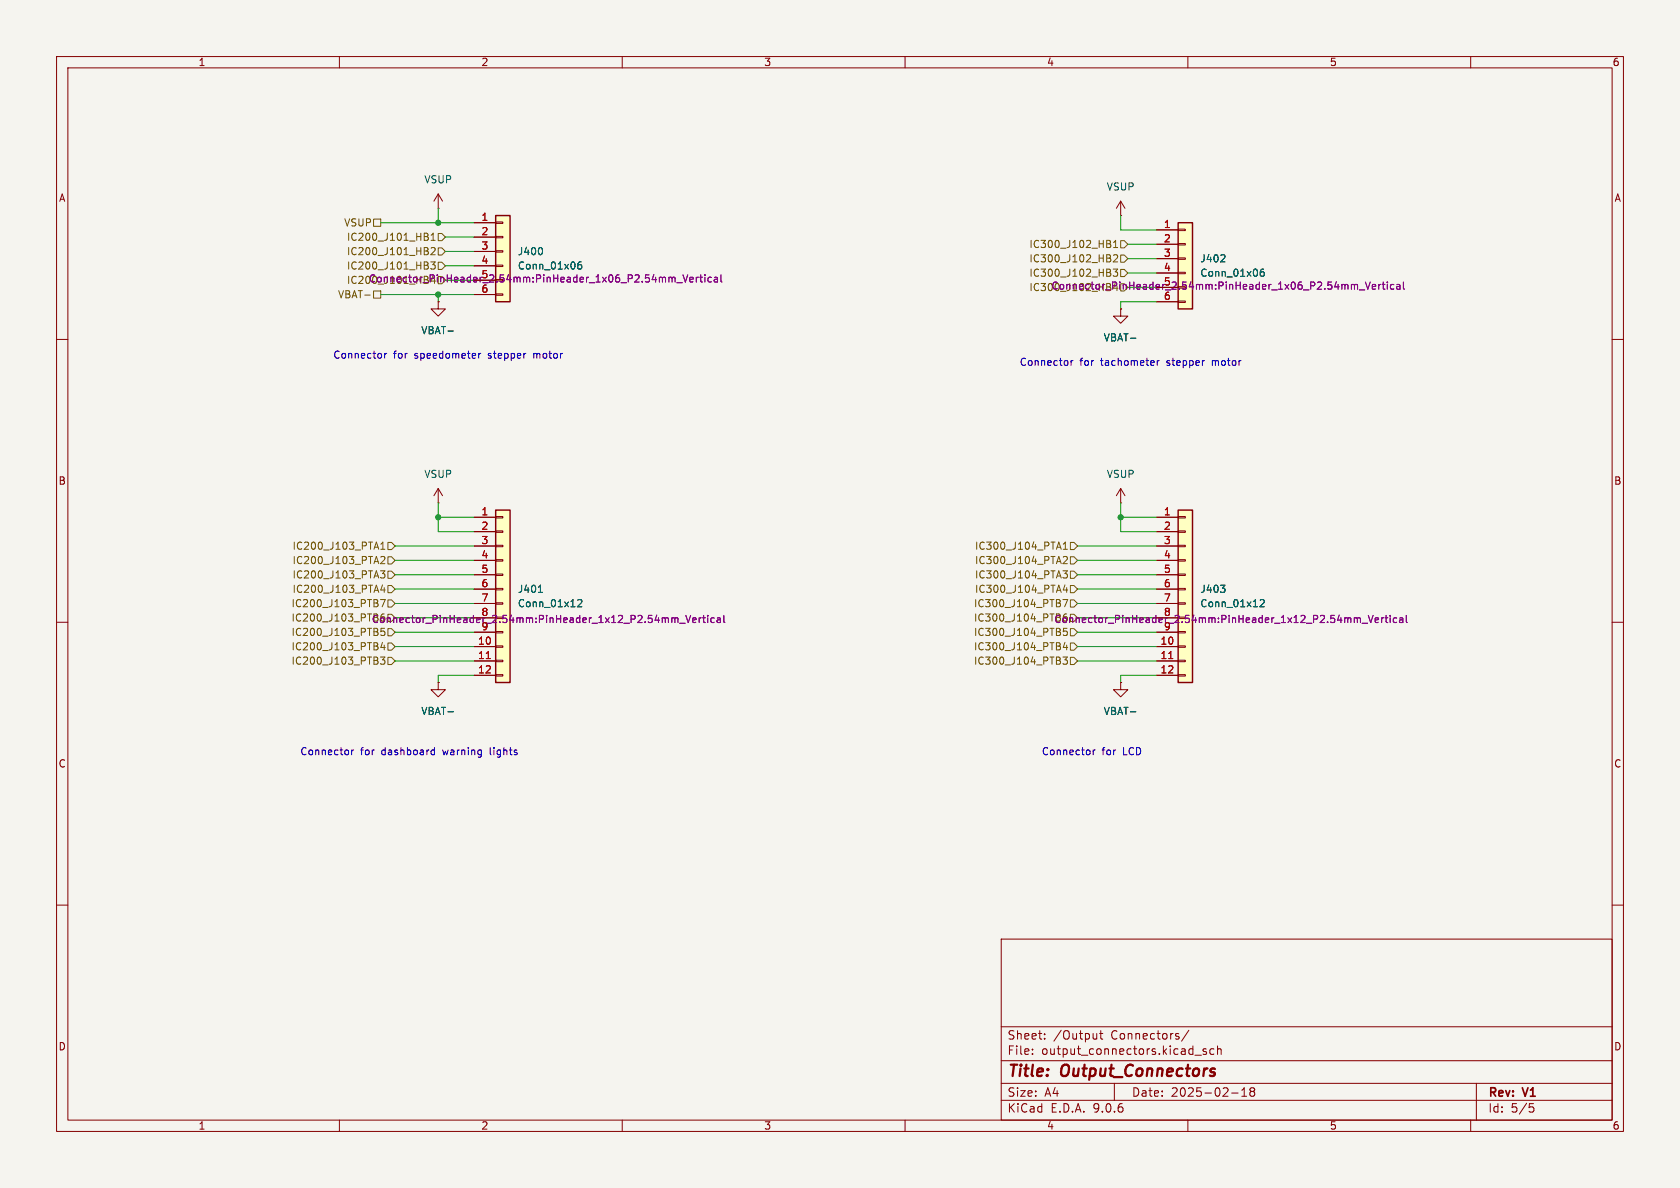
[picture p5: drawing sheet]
<svg xmlns="http://www.w3.org/2000/svg" width="297mm" height="210mm" viewBox="0 0 297 210" stroke-linecap="round" stroke-linejoin="round" font-family="sans-serif">
<path d="M0 0h297v210h-297z" fill="#f5f4ef" stroke="#f5f4ef" stroke-width=".18"/>
<g fill="none" stroke="#840000" stroke-width=".18">
<path d="M10 10h277v190h-277zM12 12h273v186h-273zM60 10v2M110 10v2M160 10v2M210 10v2M260 10v2M10 60h2M285 60h2M10 110h2M285 110h2M10 160h2"/>
<path d="M177 166h108v32h-108zM285 160h2M60 198v2M110 198v2M160 198v2M177 194.5h108M177 191.5h108M177 187.5h108M177 181.5h108M182.5 186.3v.1M182.5 185.5v.1M184.7 183.6v.1"/>
<path d="M184.7 182.8v.1M193.9 182.7v1M193.9 183.6l-.2 .1M194.4 182.7h.6M194.6 182.2v1.3l.4 .2M197 191.5v3M210 198v2M210.2 182.1l-1.3 2M211.2 186.5h1.2M213.2 185.5l-.3-.1-.2 .2v.2l.5 .2v.3h-.5M214.6 185.5l-.4-.1-.3 .3v.4l.1 .2h.6M215.2 185.5l.3-.1 .3 .1 .1 .9"/>
<path d="M215.2 184.9v1.5M217.7 193.2h1.2M219.5 193.8h.9M219.5 192.7l.5-.4v1.5M221.2 192.9l-.2 .3v.5l.2 .1 .5-.1 .1-.2-.1-.4-.2-.2M221.2 192.9l-.2-.2 .2-.4 .5 .1 .1 .2-.3 .3M221.2 192.9h.3M260 198v2M261 191.5v6.5M270.4 195.1h.7M270.5 195.7h.4l.3 .3-.2 .5-.5 .1"/>
</g>
<path d="M208.3 39.4h2.5v15.2h-2.5z" fill="#ffffc2"/>
<path d="M208.3 39.4h2.5v15.2h-2.5z" fill="none" stroke="#840000" stroke-width=".25"/>
<path d="M204.5 40.6h3.8M204.5 43.2h3.8M204.5 45.7h3.8M204.5 48.3h3.8M204.5 50.8h3.8M204.5 53.3h3.8M208.3 40.5h1.2v.3h-1.2zM208.3 43.1h1.2v.2h-1.2zM208.3 45.6h1.2v.2h-1.2zM208.3 48.1h1.2v.3h-1.2zM208.3 53.2h1.2v.3h-1.2z" fill="none" stroke="#840000" stroke-width=".18"/>
<path d="M216.4 45.1l.2 .2-.1 .3-.7 .7h.8M223.4 47.6h-.4a.86 .86 0 0 0 0 1.2l.4-.1 .1-.4-.2-.2h-.3l-.2 .2" fill="none" stroke="#006464" stroke-width=".18"/>
<g fill="none" stroke="#840084" stroke-width=".18">
<path d="M240.3 51.2h1M241.4 49.9l.4 1.2 .4-1.2M242.6 50.7l.6-.1-.1-.3h-.3l-.2 .2 .1 .6h.4M243.7 50.3v.8M244.1 50.3l-.4 .2M244.4 50.3h.4M244.5 49.9v1l.3 .2M245.3 49.9v.1M245.3 50.3v.8M246.4 50.3h-.4l-.2 .2 .1 .6h.5M247 50.3h.4l.1 .8M247.5 50.6h-.4l-.2 .2 .2 .3h.4"/>
<path d="M248.1 49.9v1l.2 .2"/>
</g>
<path d="M87.6 90.2h2.6v30.5h-2.6z" fill="#ffffc2"/>
<path d="M87.6 90.2h2.6v30.5h-2.6z" fill="none" stroke="#840000" stroke-width=".25"/>
<g fill="none" stroke="#840000" stroke-width=".18">
<path d="M77.5 36.8h.1M77.5 34.3l-.8 1.3M77.5 34.3l.7 1.3M77.5 34.3v2.5M77.5 88.9h.1M77.5 86.4v2.5M77.5 86.4l-.8 1.2M77.5 86.4l.7 1.2M83.8 91.4h3.8M83.8 94h3.8M83.8 96.5h3.8M83.8 99.1h3.8"/>
<path d="M87.6 91.3h1.3v.3h-1.3zM87.6 93.9h1.3v.2h-1.3zM87.6 96.4h1.3v.2h-1.3zM87.6 98.9h1.3v.3h-1.3zM83.8 101.6h3.8M83.8 104.1h3.8M83.8 106.7h3.8M83.8 109.2h3.8M83.8 111.8h3.8M83.8 114.3h3.8M83.8 116.8h3.8M83.8 119.4h3.8"/>
<path d="M87.6 101.5h1.3v.2h-1.3zM87.6 104h1.3v.3h-1.3zM87.6 106.6h1.3v.2h-1.3zM87.6 111.6h1.3v.3h-1.3zM87.6 114.2h1.3v.2h-1.3zM87.6 116.7h1.3v.3h-1.3zM87.6 119.3h1.3v.2h-1.3zM77.5 120.7v1.2h1.2l-1.2 1.3-1.3-1.3h1.3M77.5 120.7h.1M198.1 120.7v1.2h1.3l-1.3 1.3-1.3-1.3h1.3M198.1 120.7h.1"/>
</g>
<path d="M86 116.4h.7" fill="none" stroke="#a90000" stroke-width=".18"/>
<path d="M95.2 104.7h.7M102.1 106.1l.5-.1 .3 .4-.8 .9h.8M79.2 125.8h1M199.8 125.8h1" fill="none" stroke="#006464" stroke-width=".18"/>
<g fill="none" stroke="#840084" stroke-width=".18">
<path d="M120.2 110.2h.9M121.2 108.8l.5 1.3 .4-1.3M122.5 109.6l.6-.1-.1-.2-.4-.1-.1 .2v.6h.5M123.6 109.2v.9M124 109.2l-.4 .2M124.2 109.2h.5M124.4 108.8v1.1l.3 .2M125.1 108.8v.1M125.1 109.2v.9M126.3 109.3l-.4-.1-.2 .2 .1 .6h.5M126.8 109.3h.5l.1 .8M127.4 109.5l-.5 .1-.1 .2 .1 .3 .5-.1"/>
<path d="M128 108.8v1.1l.1 .2"/>
</g>
<path d="M87.6 38.1h2.6v15.2h-2.6z" fill="#ffffc2"/>
<path d="M87.6 38.1h2.6v15.2h-2.6z" fill="none" stroke="#840000" stroke-width=".25"/>
<path d="M83.8 39.4h3.8M87.6 39.2h1.3v.3h-1.3zM83.8 41.9h3.8M83.8 44.5h3.8M83.8 47h3.8M83.8 49.5h3.8M83.8 52.1h3.8M87.6 41.8h1.3v.2h-1.3zM87.6 44.3h1.3v.3h-1.3zM87.6 46.9h1.3v.2h-1.3zM87.6 51.9h1.3v.3h-1.3z" fill="none" stroke="#840000" stroke-width=".18"/>
<path d="M95.8 43.9l.1 .3-.1 .7M102.7 46.3l-.3 .1a.86 .86 0 0 0 0 1.2l.4-.2 .1-.4-.3-.2h-.2l-.3 .2" fill="none" stroke="#006464" stroke-width=".18"/>
<g fill="none" stroke="#840084" stroke-width=".18">
<path d="M119.7 50h.9M120.7 48.6l.5 1.3 .4-1.3M122 49.4l.6-.1-.1-.2-.4-.1-.1 .2v.6h.5M123.1 49v.9M123.5 49l-.4 .3M123.7 49h.5M123.9 48.6v1.1l.3 .2M124.6 48.6v.1M124.6 49v.9M125.8 49.1l-.4-.1-.2 .3 .1 .5h.5M126.3 49.1h.5v.8M126.8 49.3l-.4 .1-.2 .2 .2 .3 .4-.1"/>
<path d="M127.5 48.6v1.1l.1 .2"/>
</g>
<path d="M208.3 90.2h2.5v30.5h-2.5z" fill="#ffffc2"/>
<path d="M208.3 90.2h2.5v30.5h-2.5z" fill="none" stroke="#840000" stroke-width=".25"/>
<g fill="none" stroke="#840000" stroke-width=".18">
<path d="M83.8 39.4h3.8M198.1 38.1h.1M198.1 35.6l-.7 1.2M198.1 35.6l.8 1.2M198.1 35.6v2.5M77.5 53.3v1.3h1.2l-1.2 1.3-1.3-1.3h1.3M77.5 53.3h.1M83.8 41.9h3.8M83.8 44.5h3.8M83.8 47h3.8M83.8 49.5h3.8M83.8 52.1h3.8"/>
<path d="M198.1 54.6v1.3h1.3l-1.3 1.3-1.3-1.3h1.3M198.1 54.6h.1M204.5 40.6h3.8M204.5 43.2h3.8M204.5 45.7h3.8M204.5 48.3h3.8M204.5 50.8h3.8M204.5 53.3h3.8M83.8 91.4h3.8M83.8 94h3.8M83.8 96.5h3.8M83.8 99.1h3.8"/>
<path d="M198.1 88.9h.1M198.1 86.4v2.5M198.1 86.4l-.7 1.2M198.1 86.4l.8 1.2M204.5 91.4h3.8M204.5 94h3.8M204.5 96.5h3.8M204.5 99.1h3.8M208.3 91.3h1.2v.3h-1.2zM208.3 93.9h1.2v.2h-1.2zM208.3 96.4h1.2v.2h-1.2zM208.3 98.9h1.2v.3h-1.2z"/>
<path d="M83.8 101.6h3.8M83.8 104.1h3.8M83.8 106.7h3.8M83.8 109.2h3.8M83.8 111.8h3.8M83.8 114.3h3.8M83.8 116.8h3.8M83.8 119.4h3.8M204.5 101.6h3.8M204.5 104.1h3.8M204.5 106.7h3.8M204.5 109.2h3.8"/>
<path d="M204.5 111.8h3.8M204.5 114.3h3.8M204.5 116.8h3.8M204.5 119.4h3.8M208.3 101.5h1.2v.2h-1.2zM208.3 104h1.2v.3h-1.2zM208.3 106.6h1.2v.2h-1.2zM208.3 111.6h1.2v.3h-1.2zM208.3 114.2h1.2v.2h-1.2zM208.3 116.7h1.2v.3h-1.2zM208.3 119.3h1.2v.2h-1.2zM77.5 120.7h.1"/>
<path d="M198.1 120.7h.1"/>
</g>
<path d="M86 116.4h.7M206.6 116.4h.7" fill="none" stroke="#a90000" stroke-width=".18"/>
<g fill="none" stroke="#006464" stroke-width=".18">
<path d="M79.2 58.5h1M95.8 43.9l.1 .3-.1 .7M102.7 46.3l-.3 .1a.86 .86 0 0 0 0 1.2l.4-.2 .1-.4-.3-.2h-.2l-.3 .2M199.8 59.8h1M216.4 45.1l.2 .2-.1 .3-.7 .7h.8M223.4 47.6h-.4a.86 .86 0 0 0 0 1.2l.4-.1 .1-.4-.2-.2h-.3l-.2 .2M95.2 104.7h.7M102.1 106.1l.5-.1 .3 .4-.8 .9h.8M215.8 103.4h.8l-.5 .5M216.4 104l.2 .2-.2 .5M222.8 106.1l.5-.1 .2 .4-.8 .9h.8M79.2 125.8h1"/>
<path d="M199.8 125.8h1"/>
</g>
<g fill="none" stroke="#840084" stroke-width=".18">
<path d="M119.7 50h.9M120.7 48.6l.5 1.3 .4-1.3M122 49.4l.6-.1-.1-.2-.4-.1-.1 .2v.6h.5M123.1 49v.9M123.5 49l-.4 .3M123.7 49h.5M123.9 48.6v1.1l.3 .2M124.6 48.6v.1M124.6 49v.9M125.8 49.1l-.4-.1-.2 .3 .1 .5h.5M126.3 49.1h.5v.8M126.8 49.3l-.4 .1-.2 .2 .2 .3 .4-.1"/>
<path d="M127.5 48.6v1.1l.1 .2M240.3 51.2h1M241.4 49.9l.4 1.2 .4-1.2M242.6 50.7l.6-.1-.1-.3h-.3l-.2 .2 .1 .6h.4M243.7 50.3v.8M244.1 50.3l-.4 .2M244.4 50.3h.4M244.5 49.9v1l.3 .2M245.3 49.9v.1M245.3 50.3v.8M246.4 50.3h-.4l-.2 .2 .1 .6h.5M247 50.3h.4l.1 .8"/>
<path d="M247.5 50.6h-.4l-.2 .2 .2 .3h.4M248.1 49.9v1l.2 .2M120.2 110.2h.9M121.2 108.8l.5 1.3 .4-1.3M122.5 109.6l.6-.1-.1-.2-.4-.1-.1 .2v.6h.5M123.6 109.2v.9M124 109.2l-.4 .2M124.2 109.2h.5M124.4 108.8v1.1l.3 .2M125.1 108.8v.1M125.1 109.2v.9M126.3 109.3l-.4-.1-.2 .2 .1 .6h.5"/>
<path d="M126.8 109.3h.5l.1 .8M127.4 109.5l-.5 .1-.1 .2 .1 .3 .5-.1M128 108.8v1.1l.1 .2M240.8 110.2h1M241.9 108.8l.4 1.3 .4-1.3M243.1 109.6l.6-.1v-.2l-.4-.1-.2 .2 .1 .6h.5M244.3 109.2v.9M244.6 109.2l-.3 .2M244.9 109.2h.4M245 108.8v1.1l.3 .2M245.8 108.8v.1M245.8 109.2v.9"/>
<path d="M246.9 109.3l-.3-.1-.3 .2 .1 .6h.5M247.5 109.3h.4l.1 .8M248 109.5l-.4 .1-.2 .2 .2 .3 .4-.1M248.6 108.8v1.1l.2 .2"/>
</g>
<g fill="none" stroke="#725600" stroke-width=".18">
<path d="M66 38.7h1.3v1.3h-1.3zM64.5 52.2h.9M66 51.4h1.3v1.3h-1.3zM75.4 41.2l.3 .3-.3 .3 .3 .1v.3l-.2 .3h-.5M75.7 44.5v.4M76.2 46.3h.7l-.4 .5 .4 .1v.5l-.2 .2-.5-.2M76.2 43.9l.5-.1 .2 .3-.7 .9h.7M76.2 42.5h.7M76.2 41.6l.4-.4v1.3M77.5 46.4h.6l.6 .6-.6 .6h-.6zM77.5 43.8h.6l.6 .7-.6 .6h-.6zM77.5 41.3h.6l.6 .6-.6 .6h-.6z"/>
<path d="M196.1 42.5l.2 .2-.2 .4 .2 .1 .1 .3-.3 .3h-.4M196.3 45.8v.4M196.8 47.6h.8l-.4 .5 .3 .1v.5l-.2 .1-.5-.1M196.9 45.2l.4-.2 .3 .4-.8 .9h.8M196.9 43.8h.7M196.9 42.9l.3-.4v1.3M198.1 42.5h.7l.6 .7-.6 .6h-.7zM198.1 45.1h.7l.6 .6-.6 .7h-.7zM198.1 47.6h.7l.6 .7-.6 .6h-.7zM66.2 96.7h.6M66.5 95.8l.5 1.3M67.3 98.5l.5-.1 .2 .3-.7 .9h.7"/>
<path d="M67.3 97.1h.7M67.3 96.2l.4-.4v1.3M68.6 98.4h.6l.6 .7-.6 .6h-.6zM68.6 95.9h.6l.6 .6-.6 .7h-.6zM186.9 96.7h.6M187.2 95.8l.4 1.3M188 98.5l.5-.1 .2 .3-.8 .9h.8M188 97.1h.7M188 96.2l.3-.4v1.3M189.2 95.9h.7l.6 .6-.6 .7h-.7zM189.2 98.4h.7l.6 .7-.6 .6h-.7zM67.3 116.1h.7l-.4 .5 .4 .2v.5l-.2 .1-.5-.1"/>
<path d="M67.3 100.9h.7l-.4 .5 .4 .1v.6l-.2 .1-.5-.1M67.3 106h.8l-.5 1.3M67.4 111.1l-.1 .6 .2-.1h.4l.1 .5-.2 .2-.5-.1M67.6 113.5l-.3 1h.8M67.6 103.4l-.3 .9h.8M67.9 103.9v.8M67.9 114v.9M68.6 111.1h.6l.6 .7-.6 .6h-.6zM68.6 106h.6l.6 .7-.6 .6h-.6zM68.6 101h.6l.6 .6-.6 .6h-.6zM68.6 103.5h.6l.6 .6-.6 .7h-.6zM68.6 116.2h.6l.6 .6-.6 .7h-.6z"/>
<path d="M68.6 113.7h.6l.6 .6-.6 .6h-.6zM187.9 116.1h.8l-.4 .5 .3 .2v.5l-.1 .1-.6-.1M187.9 100.9h.8l-.4 .5 .3 .1v.6l-.1 .1-.6-.1M187.9 106h.9l-.6 1.3M188 111.1v.6l.2-.1h.4l.1 .5-.2 .2-.5-.1M188.3 113.5l-.3 1h.8M188.3 103.4l-.3 .9h.8M188.6 103.9v.8M188.6 114v.9M189.2 116.2h.7l.6 .6-.6 .7h-.7zM189.2 113.7h.7l.6 .6-.6 .6h-.7zM189.2 101h.7l.6 .6-.6 .6h-.7z"/>
<path d="M189.2 111.1h.7l.6 .7-.6 .6h-.7zM189.2 103.5h.7l.6 .6-.6 .7h-.7zM189.2 106h.7l.6 .7-.6 .6h-.7z"/>
</g>
<g fill="none" stroke="#009600" stroke-width=".18">
<path d="M67.3 39.4h16.5M77.5 36.8v2.6M198.1 38.1v2.5h6.4M67.3 52.1h16.5M77.5 52.1v1.2M78.7 41.9h5.1M78.7 47h5.1M78.7 49.5h5.1M78.7 44.5h5.1M199.4 48.3h5.1M199.4 45.7h5.1M199.4 50.8h5.1"/>
<path d="M199.4 43.2h5.1M204.5 53.3h-6.4v1.3M69.8 99.1h14M69.8 96.5h14M77.5 88.9v5.1h6.3M77.5 91.4h6.3M190.5 99.1h14M190.5 96.5h14M198.1 88.9v5.1h6.4M198.1 91.4h6.4M69.8 114.3h14M69.8 111.8h14"/>
<path d="M69.8 116.8h14M69.8 109.2h14M69.8 106.7h14M69.8 104.1h14M69.8 101.6h14M83.8 119.4h-6.3v1.3M190.5 114.3h14M190.5 111.8h14M190.5 116.8h14M190.5 109.2h14M190.5 106.7h14M190.5 104.1h14"/>
<path d="M190.5 101.6h14M204.5 119.4h-6.4v1.3"/>
</g>
<g fill="none" stroke="#0000c2" stroke-width=".18">
<path d="M68 62.5v.8M68.4 62.5l-.4 .2M84.6 62.5v.8M85 62.5l-.4 .2M189.3 63.7v.9M189.7 63.7l-.4 .3M204.6 63.7v.9M204.9 63.7l-.3 .3M62.2 132.6v.8M62.5 132.6l-.3 .2M76.3 132.6h.5M76.3 133.4h.5"/>
<path d="M76.8 132.2v1.2M193.3 132.6v.8M193.6 132.6l-.3 .2"/>
</g>
<g fill="#009600" stroke="#009600" stroke-width=".18">
<circle cx="77.5" cy="91.4" r=".46"/>
<circle cx="77.5" cy="52.1" r=".46"/>
<circle cx="77.5" cy="39.4" r=".46"/>
<circle cx="198.1" cy="91.4" r=".46"/>
</g>
<g font-size="2.8" fill="#840000">
<text x="178" y="190.9">Title:</text>
<text x="187.7" y="190.9">Output_Connectors</text>
</g>
<g font-size="2.1" fill="#840000">
<text x="178" y="184">Sheet:</text>
<text x="186.2" y="184">/Output</text>
<text x="196.5" y="184">Connectors/</text>
<text x="178" y="186.7">File:</text>
<text x="184.1" y="186.7">output_connectors.kicad_sch</text>
<text x="178" y="196.9">KiCad</text>
<text x="178" y="194.1">Size:</text>
<text x="184.7" y="194.1">A4</text>
<text x="185.7" y="196.9">E.D.A.</text>
<text x="193.3" y="196.9">9.0.6</text>
<text x="200" y="194.1">Date:</text>
<text x="207" y="194.1">2025-02-18</text>
<text x="263" y="194.3">Rev:</text>
<text x="263" y="196.9">Id:</text>
<text x="267.1" y="196.9">5/5</text>
<text x="269.4" y="194.3">V1</text>
</g>
<g font-size="1.8" fill="#840000">
<text x="35" y="11.9">1</text>
<text x="85" y="11.9">2</text>
<text x="135" y="11.9">3</text>
<text x="185" y="11.9">4</text>
<text x="235" y="11.9">5</text>
<text x="285" y="11.9">6</text>
<text x="10.3" y="35.9">A</text>
<text x="285.3" y="35.9">A</text>
<text x="10.3" y="85.9">B</text>
<text x="285.3" y="85.9">B</text>
<text x="10.3" y="135.9">C</text>
<text x="285.3" y="135.9">C</text>
<text x="10.3" y="185.9">D</text>
<text x="285.3" y="185.9">D</text>
<text x="35" y="199.9">1</text>
<text x="85" y="199.9">2</text>
<text x="135" y="199.9">3</text>
<text x="185" y="199.9">4</text>
<text x="235" y="199.9">5</text>
<text x="285" y="199.9">6</text>
</g>
<g font-size="1.8" fill="#006464">
<text x="74.9" y="32.6">VSUP</text>
<text x="195.6" y="33.9">VSUP</text>
<text x="91.4" y="45.3">J400</text>
<text x="212.1" y="46.6">J402</text>
<text x="74.4" y="59.3">VBAT-</text>
<text x="195" y="60.6">VBAT-</text>
<text x="74.9" y="84.7">VSUP</text>
<text x="195.6" y="84.7">VSUP</text>
<text x="91.4" y="105">J401</text>
<text x="91.4" y="107.5">Conn_01x12</text>
<text x="212.1" y="105">J403</text>
<text x="212.1" y="107.5">Conn_01x12</text>
<text x="74.4" y="126.6">VBAT-</text>
<text x="195" y="126.6">VBAT-</text>
</g>
<g font-size="1.8" fill="#725600">
<text x="60.7" y="40.2">VSUP</text>
<text x="61.2" y="45.3">IC200_J101_HB2</text>
<text x="61.2" y="42.8">IC200_J101_HB1</text>
<text x="181.9" y="44">IC300_J102_HB1</text>
<text x="181.9" y="46.6">IC300_J102_HB2</text>
<text x="59.7" y="52.9">VBAT-</text>
<text x="51.6" y="99.9">IC200_J103_PTA2</text>
<text x="51.6" y="97.4">IC200_J103_PTA1</text>
<text x="172.3" y="97.4">IC300_J104_PTA1</text>
<text x="172.3" y="99.9">IC300_J104_PTA2</text>
<text x="51.4" y="107.5">IC200_J103_PTB7</text>
<text x="51.6" y="102.5">IC200_J103_PTA3</text>
<text x="51.6" y="105">IC200_J103_PTA4</text>
<text x="172.1" y="107.5">IC300_J104_PTB7</text>
<text x="172.3" y="102.5">IC300_J104_PTA3</text>
<text x="172.3" y="105">IC300_J104_PTA4</text>
<text x="51.4" y="112.6">IC200_J103_PTB5</text>
<text x="51.4" y="110.1">IC200_J103_PTB6Connector_PinHeader_2.54mm:PinHeader_1x12_P2.54mm_Vertical</text>
<text x="172.1" y="112.6">IC300_J104_PTB5</text>
<text x="172.1" y="110.1">IC300_J104_PTB6Connector_PinHeader_2.54mm:PinHeader_1x12_P2.54mm_Vertical</text>
<text x="51.4" y="117.7">IC200_J103_PTB3</text>
<text x="51.4" y="115.2">IC200_J103_PTB4</text>
<text x="172.1" y="117.7">IC300_J104_PTB3</text>
<text x="172.1" y="115.2">IC300_J104_PTB4</text>
</g>
<g font-size="1.8" fill="#a90000">
<text x="85" y="39.1">1</text>
<text x="85" y="41.7">2</text>
<text x="205.7" y="40.4">1</text>
<text x="85" y="44.2">3</text>
<text x="85" y="46.7">4</text>
<text x="205.7" y="42.9">2</text>
<text x="205.7" y="45.5">3</text>
<text x="85" y="49.3">5</text>
<text x="85" y="51.8">6</text>
<text x="205.7" y="48">4</text>
<text x="205.7" y="50.5">5</text>
<text x="205.7" y="53.1">6</text>
<text x="85" y="91.2">1</text>
<text x="85" y="93.7">2</text>
<text x="205.7" y="91.2">1</text>
<text x="205.7" y="93.7">2</text>
<text x="85" y="96.3">3</text>
<text x="85" y="98.8">4</text>
<text x="85" y="101.3">5</text>
<text x="205.7" y="96.3">3</text>
<text x="205.7" y="98.8">4</text>
<text x="205.7" y="101.3">5</text>
<text x="85" y="103.9">6</text>
<text x="85" y="106.4">7</text>
<text x="205.7" y="103.9">6</text>
<text x="205.7" y="106.4">7</text>
<text x="85" y="109">8</text>
<text x="85" y="111.5">9</text>
<text x="205.7" y="109">8</text>
<text x="205.7" y="111.5">9</text>
<text x="84.4" y="114">10</text>
<text x="84.4" y="116.6">11</text>
<text x="84.4" y="119.1">12</text>
<text x="205.1" y="114">10</text>
<text x="205.1" y="116.6">11</text>
<text x="205.1" y="119.1">12</text>
</g>
<g font-size="1.8" fill="#840084">
<text x="61.2" y="47.9">IC200_J101_HB3</text>
<text x="91.4" y="47.9">Conn_01x06</text>
<text x="61.2" y="50.4">IC200_J101_HB4</text>
<text x="65.1" y="50.1">Connector_PinHeader_2.54mm:PinHeader_1x06_P2.54mm_Vertical</text>
<text x="181.9" y="49.1">IC300_J102_HB3</text>
<text x="181.9" y="51.7">IC300_J102_HB4</text>
<text x="185.8" y="51.4">Connector_PinHeader_2.54mm:PinHeader_1x06_P2.54mm_Vertical</text>
<text x="212.1" y="49.1">Conn_01x06</text>
<text x="65.6" y="110.3">Connector_PinHeader_2.54mm:PinHeader_1x12_P2.54mm_Vertical</text>
<text x="186.3" y="110.3">Connector_PinHeader_2.54mm:PinHeader_1x12_P2.54mm_Vertical</text>
</g>
<g font-size="1.8" fill="#0000c2">
<text x="58.8" y="63.6">Connector</text>
<text x="69.6" y="63.6">for</text>
<text x="73.4" y="63.6">speedometer</text>
<text x="86.6" y="63.6">stepper</text>
<text x="94.8" y="63.6">motor</text>
<text x="180.2" y="64.9">Connector</text>
<text x="190.9" y="64.9">for</text>
<text x="194.7" y="64.9">tachometer</text>
<text x="206.5" y="64.9">stepper</text>
<text x="214.7" y="64.9">motor</text>
<text x="53" y="133.7">Connector</text>
<text x="63.7" y="133.7">for</text>
<text x="67.6" y="133.7">dashboard</text>
<text x="78.6" y="133.7">warning</text>
<text x="87.1" y="133.7">lights</text>
<text x="184.1" y="133.7">Connector</text>
<text x="194.8" y="133.7">for</text>
<text x="198.6" y="133.7">LCD</text>
</g>
</svg>
